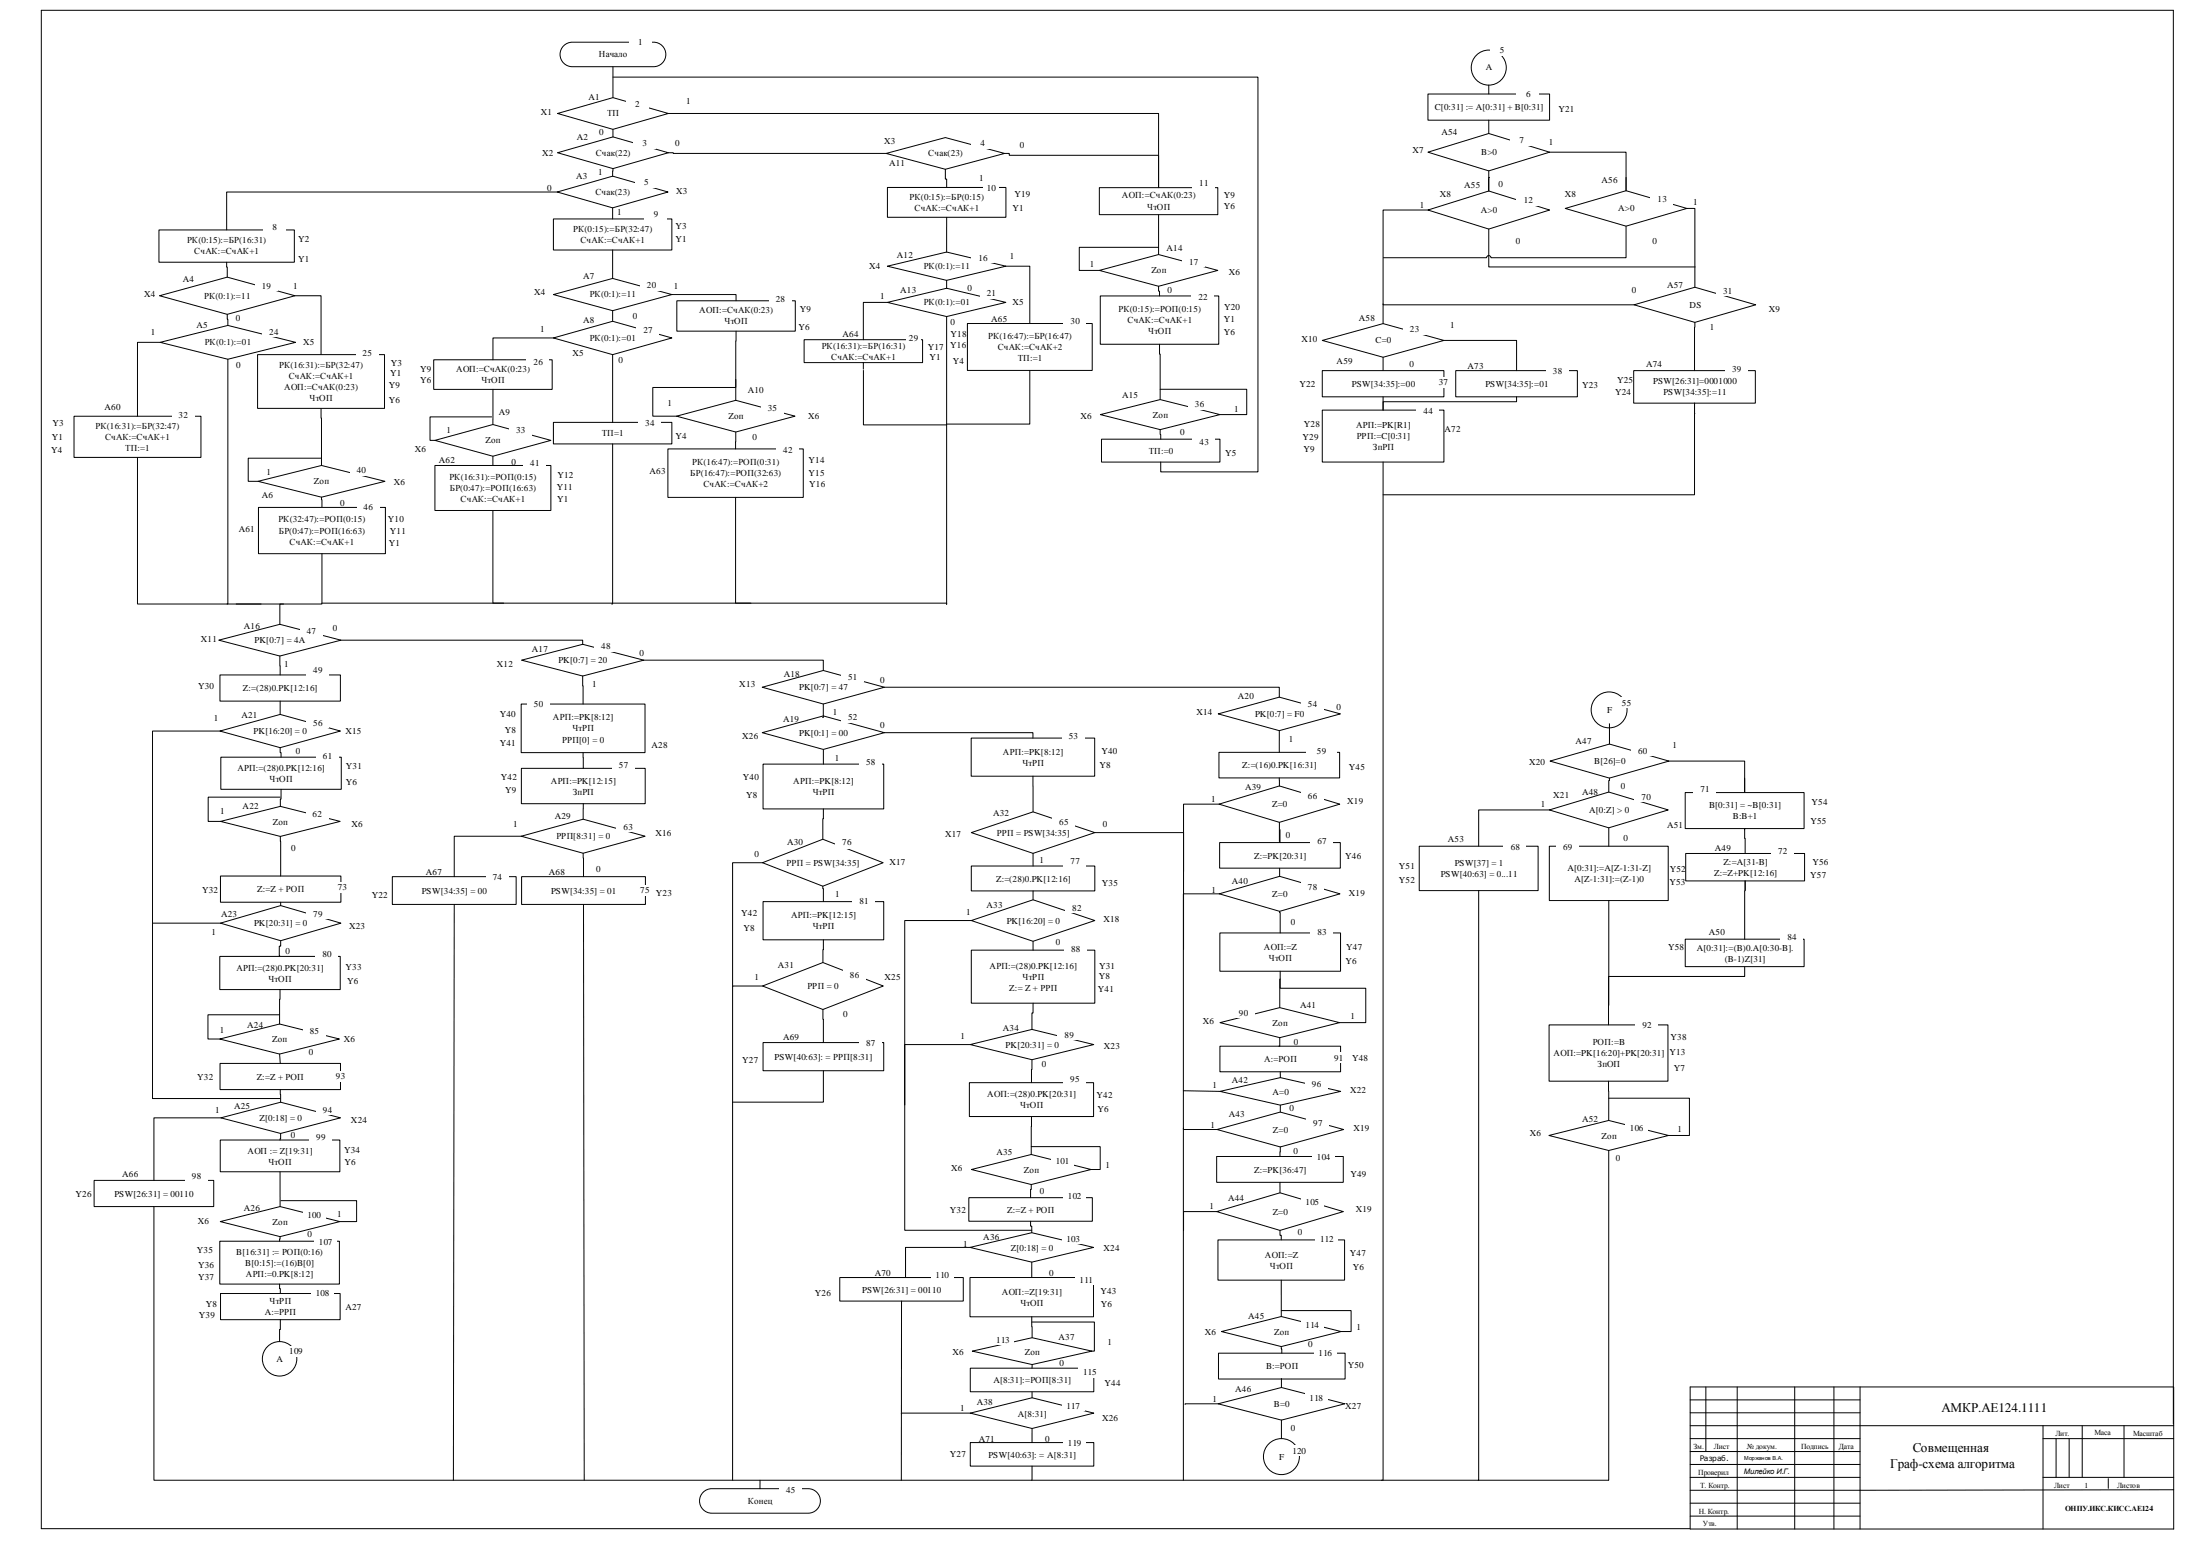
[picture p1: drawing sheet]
<svg xmlns="http://www.w3.org/2000/svg" width="841mm" height="594mm" viewBox="0 0 841 594" stroke-linecap="round" stroke-linejoin="round" font-family="sans-serif">
<g fill="none" stroke="#000" stroke-width=".38">
<path d="M215.2 17.8l1.9-1.4 1.6-.3h31.1a4.7 4.7 0 0 1 4.7 4.7 4.7 4.7 0 0 1-4.7 4.7h-31.1a4.7 4.7 0 0 1-4.2-2.7 4.7 4.7 0 0 1 .7-5zM234.3 29.5h246.5v150.8h-37.2v-3.8M234.3 25.5v11.8M545.8 35.9h46.5v10h-46.5zM569 32.5v3.4M213.1 43.3l21.2-6 21.1 6-21.1 6.1zM213.1 58.3l21.2-6 21.1 6-21.1 6.1zM234.3 49.4v2.9M255.4 43.3h187.4v28.4v-12.4h-57.1v-.7h-1.7M255.4 58.3h1.9v.3h81.4M338.7 58.6l22.6-6 22.7 6-22.7 6.1zM545.8 58.1l23.2-7.1 23.3 7.1-23.3 7.2z"/>
<path d="M569 45.9v5.1M592.3 58.1h29.2v14.8v-5.1M213 73.3l21.1-6 21.2 6-21.2 6.1zM213 73.3h-126.4v14.5M234.1 79.4v4.2M234.3 64.4l-.2 2.9M339.2 71.6h45.3v11.4h-45.3zM361.3 64.7v3.7h.5v3.2M420.2 71.7h45.2v10.3h-45.2zM569 65.3v7.7v-5.2h.3M598.2 79.6l23.3-6.7 23.2 6.7-23.2 6.8zM644.7 79.6h3.1v30.1"/>
<path d="M60.8 87.8h51.7v12.4h-51.7zM211.5 83.6h45.3v11.9h-45.3zM234.1 95.5v10.9M361.8 83v13.3M442.8 94.5h-30.3v8.8h7.7M442.8 82v15.2M545.8 80.2l23.2-7.2 23.3 7.2-23.3 7.3zM545.8 80.2h-17.2v43.4M569 87.5v14.5h78.9M621.5 86.4v12h-51.7a.83 .83 0 0 0-.8-.8 .83 .83 0 0 0-.8 .8h-39.4M61 113l25.9-7.1 25.8 7.1-25.8 7.1zM86.6 100.2l.3 5.7"/>
<path d="M112.7 113h10v22.5M211.5 112.5l22.6-6.1 22.7 6.1-22.7 6.2zM234.1 118.7v4M256.8 112.5h24.5v2.4M258.7 114.9h45.3v11.6h-45.3zM339.2 101.7l22.6-5.4 22.6 5.4-22.6 5.4zM339.2 115.5l22.6-5.4 22.6 5.4-22.6 5.4zM339.2 115.5h-9.2v14.3M361.8 107.1v3M384.4 101.7h9.2v21.9M420.2 103.3l22.6-6.1 22.6 6.1-22.6 6.1zM420.5 113h45.3v18.5h-45.3z"/>
<path d="M442.8 109.4l.4 3.6M528.6 116.1v.3h95.9M624.5 116.4l23.3-6.7 23.2 6.7-23.2 6.7zM61.2 130.8l25.9-6.5 25.9 6.5-25.9 6.4zM61.2 130.8h-8.7v28.2M86.9 120.1l.2 4.2M87.1 137.2v93.5h-.3M98.4 135.5h48.6v20.5h-48.6zM165.8 137.4h45.2v11.3h-45.2zM211.5 129.1l22.6-6.4 22.7 6.4-22.7 6.4zM211.5 129.1h-23.1v8.3M234.1 135.5v25.8"/>
<path d="M281.3 126.5l-.1 26.4M307.3 129.8h45.3v8.7h-45.3zM330 138.5v2.5zM361.8 120.9v109.8M369.7 123.6h47.7v17.9h-47.7zM505.4 130l23.2-6.4 23.3 6.4-23.3 6.5zM528.6 136.5v5.1M551.9 130h27.7v11.6M647.8 123.1l-.1 18.5M28.3 159h48.5v15.7h-48.5zM122.7 156l.2 21.8M187.9 159.2h-23.5v9h1.8"/>
<path d="M258.6 159l22.6-6.1 22.7 6.1-22.7 6zM281.2 144.9v3.1h-31.7v11h9.1M420.6 158.4l22.8-5.8 22.9 5.8-22.9 5.7zM443.4 148.7h33.1v9.7h-10.2M505.4 141.6h46.5v10h-46.5zM505.4 156.7h46.5v19.8h-46.5zM528.6 151.6v5.1v-3.2h51v-1.9M556.4 141.6h46.5v10h-46.5zM624.4 141.6h46.5v12.4h-46.5zM52.5 174.7v56h47.3M122.7 175h-27.8v8.9h3.7M166.2 168.2l22.2-6 22.1 6-22.1 6.1z"/>
<path d="M166.2 177.8h44.3v17.2h-44.3zM188.4 174.3v3.5M211.5 161.3h45.3v8.3h-45.3zM234.1 169.6v61.1h-.3M255.3 171.5h51.7v18.5h-51.7zM281.2 165l-.1 6.5M421 167.8h45.3v8.7h-45.3zM443.4 164.1l.2 3.7M98.6 183.9l24.3-6.1 24.2 6.1-24.2 6zM98.8 193.8h48.5v17.7h-48.5zM122.9 189.9l.1 3.9M123 211.5v19.2h-32.7"/>
<path d="M108.4 230.7h-1.4v7.8M123 230.4h238.8v.5M83.6 244.5l23.4-6 23.3 6-23.3 6.1zM84.1 257.8h46v10h-46zM107 250.6l.1 7.2M130.3 244.5h92.4v1.6M199.4 252.2l23.3-6.1 23.3 6.1-23.3 6zM246 252.2h68.7v3.9M84.1 279.3l23-6.4 23 6.4-23 6.3zM84.1 279.3h-25.8v73.3M107.1 267.8v5.1M199.2 268.9h47.3v18.6h-47.3z"/>
<path d="M291.3 262.5l23.4-6.4 23.3 6.4-23.3 6.4zM291.3 279.9l23.4-6.4 23.3 6.4-23.3 6.4zM314.7 268.9v5.2h-.3M338 279.9h56.8v2M338 262.5h150.9v3.8M465.6 272.7l23.3-6.4 23.4 6.4-23.4 6.4zM488.9 279.1v8.3M615.1 276.5v7.7M84.4 289.2h46v12.3h-46zM107.1 285.6l.3 3.6M199.3 293.5h47.3v13.5h-47.3zM222.9 287.5v6"/>
<path d="M291.6 291.9h46.2v17.1h-46.2zM314.7 286.4v5.5M371.2 281.9h47.2v14.6h-47.2zM394.8 296.5v13.6M465.9 287.4h46.1v9.8h-46.1zM488.9 297.2l.1 3M592.4 290.7l22.7-6.5 22.8 6.5-22.8 6.5zM615.1 297.2v1h-.2v4.4M637.9 290.7h28.9v12.1M666.8 297.2v5.4M84.3 313.8l22.8-5.8 22.9 5.8-22.9 5.7zM107.1 304.5h-27.5v9.3h4.7"/>
<path d="M107.1 319.5l.2 15.1M107.4 301.5l-.3 6.5M199.2 319.4l23.7-6.5 23.7 6.5-23.7 6.5zM199.2 319.4h-25.6v15.5M222.9 307v5.9M314.7 309l-.2 11.6M371.2 318l23.6-7.9 23.6 7.9-23.6 8zM418.4 318h34v44.6M465.9 307.2l23.1-7 23.1 7-23.1 6.9zM489 314.1v7.4M489.2 316.9v5M592.2 309.4l22.7-6.8 22.7 6.8-22.7 6.8z"/>
<path d="M592.2 309.4h-27v13.8M614.9 316.2v7M644.1 302.8h45.4v13.7h-45.4zM666.8 316.9v-.4l.2 9.5M84.3 334.6h46v10h-46zM149.9 334.9h47.4v10.6h-47.4zM199.4 334.9h47.3v10.6h-47.3zM222.9 325.9l.1 9M291.4 329.5l23.1-8.9 23 8.9-23 9zM291.4 329.5h-11.4v47.5M314.5 338.5l.2 5.9M371.2 330.8h47.2v9.5h-47.2z"/>
<path d="M394.8 326v4.8M466.1 321.9h46.2v9.7h-46.2zM489 331.7l.1 3M542.4 323.2h45.5v17h-45.5zM592.2 323.2h45.4v20.8h-45.4zM644.3 326h45.4v10.5h-45.4zM84.3 352.6l23-6.7 23 6.7-23 6.7zM84.3 352.6h-26v67h48.7M107.3 359.3v2.1h-.6v3.8l.3 .1M107.3 344.6v1.3M173.6 345.5l-.3 219.9M223 345.5l.3 219.9"/>
<path d="M291.6 344.4h46.2v14.6h-46.2zM314.7 359l-.2 8.7M371.2 351.6l23.6-7.9 23.6 7.9-23.6 8zM394.8 340.3v3.4M394.8 359.6v3.3M466 341.4l23.1-6.7 23 6.7-23 6.7zM466 341.4h-13.7v224M466.2 356.4h46.2v14.6h-46.2zM489.1 348.1v.5h.2v7.8M565.2 340.2l-.2 225.2M614.9 344v40M644.1 358.8h45.4v10.4h-45.4z"/>
<path d="M667 340v-3.5l-.2 22.3M84 365.3h46v12.7h-46zM107 378l-.1 13.2M291.5 376.6l23-8.9 23.1 8.9-23.1 9zM291.5 376.6h-11.5v188.8M371.2 362.9h47.2v20.3h-47.2zM489.3 371v6.5h32.7v13.1h-10M666.8 369.2v3.8h-52v18.5M84 396.9l22.9-5.7 22.8 5.7-22.8 5.7zM106.8 387.6h-27.3v9.3h4.5M291.6 398.2h46.2v10.8h-46.2zM314.5 385.6l.2 12.6"/>
<path d="M370.8 399l23.6-5.8 23.6 5.8-23.6 5.8zM370.8 399h-25v71h48.5M394.8 383.2v3.8h-.4v6.2M466.3 399.6h46.1v9.8h-46.1zM466.3 390.6l22.8-5.7 22.9 5.7-22.9 5.8zM489.1 396.4v3.2h-.3M592.1 391.5h45.4v21.5h-45.4zM84.1 406.2h46v10h-46zM106.9 402.6l.2 3.6M107.1 416.2l.2 4.8M314.7 409v12h-34.7M370.5 413.6h47.5v12.9h-47.5z"/>
<path d="M394.4 404.8l-.2 8.8M452.3 416.6l14 .3M466.3 416.9l23-5.3 23.1 5.3-23.1 5.3zM489.3 409.4v2.2M614.9 419.5h30.8v14.2h-8M84.2 435.5h45.7v12.1h-45.7zM84.4 427l22.9-6 22.8 6-22.8 6zM84.4 427h-25.6v23.9M107.3 433l-.3 2.5M394.1 438h26.4v8.7h-3.5M394.2 426.5l-.1 14.5M465.1 431.5l24.2-6.7 24.2 6.7-24.2 6.6z"/>
<path d="M489.3 438.1l-.1 3.7M489.3 422.2v2.6M592 433.7l22.9-5.7 22.8 5.7-22.8 5.8zM614.9 439.5v125.9h-556.1v-104.5M36 450.9h45.7v10h-45.7zM107.4 458.6h28.9v8h-6.4M370.3 457.5h47.2v9h-47.2zM371.3 446.7l22.8-5.7 22.9 5.7-22.9 5.8zM394.1 452.5l-.2 5M465 441.8h48.4v9.8h-48.4zM489.2 451.6v4M84 474.1h45.7v16.4h-45.7z"/>
<path d="M84.2 466.6l22.8-5.7 22.9 5.7-22.9 5.8zM107 472.4l-.1 1.7M370.7 476.5l23.6-5.6 23.6 5.6-23.6 5.6zM370.7 476.5h-24.6v11.5M393.9 466.5v1.9h.4v2.5M465 462.8l24.2-7.2 24.2 7.2-24.2 7.2zM465 462.8h-12.6v7.2M465.5 473.6h48.4v15.4h-48.4zM489.2 470v1.9h.5v1.7M84.3 494.1h45.7v10h-45.7zM106.9 490.5l.2 3.6M321 488h47.2v9h-47.2z"/>
<path d="M344.6 497l-.1 68.4M370.7 488h47.2v15h-47.2zM394.3 482.1v5.9M489.7 489v13.9M107.1 504.1l-.2 8.4M371.6 516.1l22.9-5.1 22.8 5.1-22.8 5.1zM465.7 516.9h48.4v9.9h-48.4zM466.9 508.6l22.8-5.7 22.9 5.7-22.9 5.8zM489.7 514.4l.2 2.5M489.8 500.6h26.6v8h-3.8M370.8 522.6h47.3v9h-47.3zM370.8 539.8l23.7-5.9 23.6 5.9-23.6 5.9z"/>
<path d="M370.8 539.8h-26.3v.3M394.5 531.8v2.1M394.5 521.2l-.1 1.4M465.6 536.2l24.2-6.2 24.2 6.2-24.2 6.3zM465.6 536.2h-12.7v.3M489.8 526.6v3.4M646 529.8h184.8v54.3h-184.8zM646 534.7h64.9M646 539.7h64.9M652 529.8v24.7M664 529.8v54.3M685.9 529.8v54.3"/>
<path d="M700.9 529.8v54.3M710.9 529.8v54.3M370.8 551h47.3v9h-47.3zM394.5 545.7l-.1 5.3M489.8 542.5v7M646 544.6h184.8M646 549.5h64.9M646 554.5h64.9M646 559.4h64.9M780.8 544.6v39.5M780.8 549.5h50M785.8 549.5v14.8"/>
<path d="M790.8 549.5v14.8M795.8 544.6v19.7M811.8 544.6v19.7M830.7 543.9v-540h-814.9v580h630M269 569.8l1.4-.8 1.6-.3h36.9a4.7 4.7 0 0 1 4.7 4.6 4.7 4.7 0 0 1-4.7 4.7h-36.9a4.7 4.7 0 0 1-4.4-3.1 4.7 4.7 0 0 1 1.4-5.1zM290.5 565.4v3.3M394.4 560l-.1 5.4M646 564.3h64.9M646 574.2h64.9M646 579.1h64.9M780.8 564.3h50M805.8 564.8v3.7"/>
<path d="M830.8 569.1l-184.8 .2"/>
<circle cx="569" cy="25.8" r="6.7"/>
<circle cx="615" cy="271.2" r="6.9"/>
<circle cx="106.9" cy="519.1" r="6.6"/>
<circle cx="489.8" cy="556.4" r="6.9"/>
</g>
<g fill="#fff">
<path d="M240.4 13.9h8.6v4.2h-8.6z" fill-rule="evenodd"/>
<path d="M239.2 37.5h8.7v4.2h-8.7z" fill-rule="evenodd"/>
<path d="M242.1 52.6h8.6v4.2h-8.6z" fill-rule="evenodd"/>
<path d="M371.2 52.5h8.6v4.2h-8.6z" fill-rule="evenodd"/>
<path d="M242.7 67.4h8.6v4.2h-8.6z" fill-rule="evenodd"/>
<path d="M100.7 84.8h8.6v4.2h-8.6z" fill-rule="evenodd"/>
<path d="M97.4 107.1h8.7v4.2h-8.7z" fill-rule="evenodd"/>
<path d="M100.3 124.6h8.7v4.2h-8.7z" fill-rule="evenodd"/>
<path d="M65.7 156.5h8.6v4.2h-8.6z" fill-rule="evenodd"/>
<path d="M136 132.9h8.6v4.2h-8.6z" fill-rule="evenodd"/>
<path d="M133.8 177.6h8.6v4.2h-8.6z" fill-rule="evenodd"/>
<path d="M136.4 191.5h8.6v4.2h-8.6z" fill-rule="evenodd"/>
<path d="M201.3 136.1h8.6v4.2h-8.6z" fill-rule="evenodd"/>
<path d="M246.4 79.8h8.6v4.2h-8.6z" fill-rule="evenodd"/>
<path d="M375.8 69.7h6v4.2h-6z" fill-rule="evenodd"/>
<path d="M455.7 68h8.6v4.2h-8.6z" fill-rule="evenodd"/>
<path d="M371.3 96.4h8.6v4.2h-8.6z" fill-rule="evenodd"/>
<path d="M451.8 97.9h8.6v4.2h-8.6z" fill-rule="evenodd"/>
<path d="M244.6 106.8h8.7v4.2h-8.7z" fill-rule="evenodd"/>
<path d="M243.3 123.9h8.6v4.2h-8.6z" fill-rule="evenodd"/>
<path d="M293.9 112.3h8.6v4.2h-8.6z" fill-rule="evenodd"/>
<path d="M346.2 126.9h5.6v4.2h-5.6z" fill-rule="evenodd"/>
<path d="M374.5 109.9h8.6v4.2h-8.6z" fill-rule="evenodd"/>
<path d="M406.5 120.7h8.6v4.2h-8.6z" fill-rule="evenodd"/>
<path d="M455.4 111.4h8.6v4.2h-8.6z" fill-rule="evenodd"/>
<path d="M194.6 162.2h8.7v4.2h-8.7z" fill-rule="evenodd"/>
<path d="M244 159.3h8.6v4.2h-8.6z" fill-rule="evenodd"/>
<path d="M290.8 153.9h8.6v4.2h-8.6z" fill-rule="evenodd"/>
<path d="M454 152.2h8.6v4.2h-8.6z" fill-rule="evenodd"/>
<path d="M455.8 166.8h8.6v4.2h-8.6z" fill-rule="evenodd"/>
<path d="M200 174.8h8.6v4.2h-8.6z" fill-rule="evenodd"/>
<path d="M296.7 169.8h8.6v4.2h-8.6z" fill-rule="evenodd"/>
<path d="M579.6 33.9h8.7v4.2h-8.7z" fill-rule="evenodd"/>
<path d="M577.1 51.4h8.7v4.2h-8.7z" fill-rule="evenodd"/>
<path d="M579.6 74.3h8.7v4.2h-8.7z" fill-rule="evenodd"/>
<path d="M630.8 73.9h8.6v4.2h-8.6z" fill-rule="evenodd"/>
<path d="M536.1 123.7h8.7v4.2h-8.7z" fill-rule="evenodd"/>
</g>
<path d="M647.7 154l.1 3.9M222.7 258.2l.2 10.7" fill="none" stroke="#000" stroke-width=".38"/>
<g fill="#fff">
<path d="M655.8 108.9h8.6v4.2h-8.6z" fill-rule="evenodd"/>
<path d="M547.1 143.9h8.7v4.2h-8.7z" fill-rule="evenodd"/>
<path d="M590.8 139.7h8.6v4.2h-8.6z" fill-rule="evenodd"/>
<path d="M659.2 138.9h8.7v4.2h-8.7z" fill-rule="evenodd"/>
<path d="M541.4 154.8h8.6v4.2h-8.6z" fill-rule="evenodd"/>
<path d="M114.6 238.9h8.7v4.2h-8.7z" fill-rule="evenodd"/>
<path d="M227.1 244.7h8.7v4.2h-8.7z" fill-rule="evenodd"/>
<path d="M117.1 252.8h8.7v6.1h-8.7z" fill-rule="evenodd"/>
<path d="M117.1 273.9h8.7v4.2h-8.7z" fill-rule="evenodd"/>
<path d="M201.5 266.8h8.6v4.2h-8.6z" fill-rule="evenodd"/>
<path d="M321.5 271.8h8.6v4.2h-8.6z" fill-rule="evenodd"/>
<path d="M120.8 286.8h8.6v4.2h-8.6z" fill-rule="evenodd"/>
<path d="M328.4 289h8.6v4.2h-8.6z" fill-rule="evenodd"/>
<path d="M405.8 278.9h8.6v4.2h-8.6z" fill-rule="evenodd"/>
<path d="M497.1 266.8h8.7v4.2h-8.7z" fill-rule="evenodd"/>
<path d="M499 284.7h11.8v4.2h-11.8z" fill-rule="evenodd"/>
<path d="M402.1 311.8h8.7v4.2h-8.7z" fill-rule="evenodd"/>
<path d="M497.1 301.8h8.7v4.2h-8.7z" fill-rule="evenodd"/>
<path d="M116.9 308.7h8.6v4.2h-8.6z" fill-rule="evenodd"/>
<path d="M233.9 290h8.7v4.2h-8.7z" fill-rule="evenodd"/>
<path d="M319.2 318.9h8.7v5.4h-8.7z" fill-rule="evenodd"/>
<path d="M406.5 326.8h8.6v4.2h-8.6z" fill-rule="evenodd"/>
<path d="M500.8 318.9h8.6v4.2h-8.6z" fill-rule="evenodd"/>
<path d="M126.5 336.8h8.6v4.2h-8.6z" fill-rule="evenodd"/>
<path d="M325.8 341.8h8.6v4.2h-8.6z" fill-rule="evenodd"/>
<path d="M407.1 344.7h8.7v4.2h-8.7z" fill-rule="evenodd"/>
<path d="M497.1 336.8h8.7v4.2h-8.7z" fill-rule="evenodd"/>
<path d="M117.1 346.8h8.7v4.2h-8.7z" fill-rule="evenodd"/>
<path d="M120.6 362.4h8.7v4.2h-8.7z" fill-rule="evenodd"/>
<path d="M235.7 313.8h8.6v4.2h-8.6z" fill-rule="evenodd"/>
<path d="M406.7 360.4h8.6v4.2h-8.6z" fill-rule="evenodd"/>
<path d="M500.8 353.9h8.6v4.2h-8.6z" fill-rule="evenodd"/>
<path d="M115.8 391.8h8.6v4.2h-8.6z" fill-rule="evenodd"/>
<path d="M185.7 333h8.6v4.2h-8.6z" fill-rule="evenodd"/>
<path d="M242 338h8.7v4.2h-8.7z" fill-rule="evenodd"/>
<path d="M322.2 370.1h8.6v4.2h-8.6z" fill-rule="evenodd"/>
<path d="M470.8 384.7h8.6v4.2h-8.6z" fill-rule="evenodd"/>
<path d="M125.8 408.9h8.6v4.2h-8.6z" fill-rule="evenodd"/>
<path d="M328.4 396.3h8.6v4.2h-8.6z" fill-rule="evenodd"/>
<path d="M404.2 393h8.7v4.2h-8.7z" fill-rule="evenodd"/>
<path d="M507.1 401.8h8.7v4.2h-8.7z" fill-rule="evenodd"/>
<path d="M120.8 421.8h8.6v4.2h-8.6z" fill-rule="evenodd"/>
<path d="M406.4 409.8h8.6v4.2h-8.6z" fill-rule="evenodd"/>
<path d="M118.3 432.2h8.6v4.2h-8.6z" fill-rule="evenodd"/>
<path d="M70.8 446.8h8.6v4.2h-8.6z" fill-rule="evenodd"/>
<path d="M498.7 411.8h8.6v4.2h-8.6z" fill-rule="evenodd"/>
<path d="M499.2 426.8h8.7v4.2h-8.7z" fill-rule="evenodd"/>
<path d="M115.8 462.3h8.6v3.3h-8.6z" fill-rule="evenodd"/>
<path d="M120.2 472.3h8.6v4.2h-8.6z" fill-rule="evenodd"/>
<path d="M401.7 441.2h8.6v4.2h-8.6z" fill-rule="evenodd"/>
<path d="M406.4 454.8h8.6v4.2h-8.6z" fill-rule="evenodd"/>
<path d="M501.5 439.7h8.6v4.2h-8.6z" fill-rule="evenodd"/>
<path d="M497.1 456.8h8.7v4.2h-8.7z" fill-rule="evenodd"/>
<path d="M355.8 484.7h8.6v4.2h-8.6z" fill-rule="evenodd"/>
<path d="M410.8 486.8h8.6v4.2h-8.6z" fill-rule="evenodd"/>
<path d="M502.7 471h8.6v4.2h-8.6z" fill-rule="evenodd"/>
<path d="M497.1 503.9h8.7v4.2h-8.7z" fill-rule="evenodd"/>
<path d="M119 491.5h8.6v4.2h-8.6z" fill-rule="evenodd"/>
<path d="M378.9 509.7h8.7v4.2h-8.7z" fill-rule="evenodd"/>
<path d="M412.1 521.6h8.7v4.6h-8.7z" fill-rule="evenodd"/>
<path d="M502.1 514.7h8.7v4.2h-8.7z" fill-rule="evenodd"/>
<path d="M405.8 534.7h8.6v4.2h-8.6z" fill-rule="evenodd"/>
<path d="M406.4 549h8.6v4.2h-8.6z" fill-rule="evenodd"/>
<path d="M498.7 531.8h8.6v4.2h-8.6z" fill-rule="evenodd"/>
<path d="M108.9 514h8.6v4.2h-8.6z" fill-rule="evenodd"/>
<path d="M492.1 551.8h8.7v4.2h-8.7z" fill-rule="evenodd"/>
<path d="M617.1 266.4h8.7v4.2h-8.7z" fill-rule="evenodd"/>
<path d="M623.3 284.7h8.6v4.2h-8.6z" fill-rule="evenodd"/>
<path d="M624.6 302.2h8.7v4.2h-8.7z" fill-rule="evenodd"/>
<path d="M647.1 299.3h8.7v4.2h-8.7z" fill-rule="evenodd"/>
<path d="M574.6 321.4h8.7v4.2h-8.7z" fill-rule="evenodd"/>
<path d="M594.6 321.4h8.7v4.2h-8.7z" fill-rule="evenodd"/>
<path d="M676.8 323h8.7v4.2h-8.7z" fill-rule="evenodd"/>
<path d="M680.4 355.8h8.6v4.2h-8.6z" fill-rule="evenodd"/>
<path d="M625 389.4h8.6v4.2h-8.6z" fill-rule="evenodd"/>
<path d="M621.1 428.7h8.6v4.2h-8.6z" fill-rule="evenodd"/>
<path d="M297.8 566.7h8.6v4.2h-8.6z" fill-rule="evenodd"/>
<path d="M569.6 17.2h8.7v4.2h-8.7z" fill-rule="evenodd"/>
<path d="M321.5 256.4h8.6v4.2h-8.6z" fill-rule="evenodd"/>
</g>
<path d="M371.2 351.6h-25.4v70.5" fill="none" stroke="#000" stroke-width=".38"/>
<path d="M405.8 470.9h8.6v4.2h-8.6z" fill-rule="evenodd" fill="#fff"/>
<g fill="none" stroke="#000" stroke-width=".38">
<path d="M443.2 131.5v3.8h.2v17.3M188.4 148.7v13.5M330 141.5v20.8h31.8M393.6 141.5v20.5h-31.8M647.7 154v35h-119.1M528.6 176.5v388.9h-.6M188.4 195v35.4h4.1M281.1 190v40.4h5.9M465.9 307.2h-13.5v25.7M489.3 374l-.2 10.9M614.8 413l.1 15M452.3 430.9v.6h12.8"/>
<path d="M107 447.6v13.3M394.3 503l.2 8M394.3 505h24v11.1h-1"/>
</g>
<g font-size="5">
<text x="742.1" y="539.4">АМКР.АЕ124.1111</text>
<text x="731" y="554.8">Совмещенная</text>
<text x="722.5" y="560.7">Граф-схема алгоритма</text>
</g>
<g font-size="3.4">
<text x="243.9" y="17.1">1</text>
<text x="228.9" y="21.9">Начало</text>
<text x="573.3" y="20.4">5</text>
<text x="567.9" y="26.9">A</text>
<text x="224.9" y="38.1">A1</text>
<text x="242.7" y="40.7">2</text>
<text x="262.3" y="39.9">1</text>
<text x="548.4" y="42">C[0:31] := A[0:31] + B[0:31]</text>
<text x="583.3" y="37.1">6</text>
<text x="206.7" y="44.1">X1</text>
<text x="232" y="44.4">ТП</text>
<text x="595.6" y="42.6">Y21</text>
<text x="220.4" y="53.5">A2</text>
<text x="229" y="51.5">0</text>
<text x="550.9" y="51.6">A54</text>
<text x="207.2" y="59.6">X2</text>
<text x="227.7" y="59.4">Счак(22)</text>
<text x="245.6" y="55.8">3</text>
<text x="258" y="55.9">0</text>
<text x="338" y="55.1">X3</text>
<text x="354.8" y="59.7">Счак(23)</text>
<text x="374.7" y="55.7">4</text>
<text x="389.7" y="56.7">0</text>
<text x="539.8" y="58.5">X7</text>
<text x="566.1" y="59.2">B&gt;0</text>
<text x="580.8" y="54.6">7</text>
<text x="592" y="55.2">1</text>
<text x="339.8" y="63.5">A11</text>
<text x="220.2" y="68.5">A3</text>
<text x="228.6" y="67">1</text>
<text x="246.2" y="70.6">5</text>
<text x="374.2" y="69.2">1</text>
<text x="458.4" y="71.2">11</text>
<text x="559.6" y="71.6">A55</text>
<text x="572.7" y="71.6">0</text>
<text x="612.2" y="70.1">A56</text>
<text x="209.2" y="73">0</text>
<text x="227.6" y="74.4">Счак(23)</text>
<text x="258.5" y="74.1">X3</text>
<text x="347.7" y="76.3">РК(0:15):=БР(0:15)</text>
<text x="377.1" y="72.9">10</text>
<text x="387.7" y="75.1">Y19</text>
<text x="428.8" y="75.8">АОП:=СчАК(0:23)</text>
<text x="467.7" y="75.7">Y9</text>
<text x="550.3" y="75.1">X8</text>
<text x="582.4" y="77.5">12</text>
<text x="598" y="75.1">X8</text>
<text x="633.5" y="77.1">13</text>
<text x="235.8" y="82.1">1</text>
<text x="249.9" y="83">9</text>
<text x="349.5" y="80.5">СчАК:=СчАК+1</text>
<text x="387" y="80.5">Y1</text>
<text x="438.5" y="80.1">ЧтОП</text>
<text x="467.7" y="79.7">Y6</text>
<text x="542.7" y="79.5">1</text>
<text x="566" y="81.3">A&gt;0</text>
<text x="618.5" y="80.7">A&gt;0</text>
<text x="647.1" y="78.4">1</text>
<text x="104.1" y="88">8</text>
<text x="219.1" y="88.5">РК(0:15):=БР(32:47)</text>
<text x="258.2" y="87.6">Y3</text>
<text x="71.5" y="93">РК(0:15):=БР(16:31)</text>
<text x="113.9" y="92.6">Y2</text>
<text x="221.8" y="92.8">СчАК:=СчАК+1</text>
<text x="258.2" y="92.6">Y1</text>
<text x="579.3" y="93.2">0</text>
<text x="631.6" y="93.2">0</text>
<text x="74.3" y="97.2">СчАК:=СчАК+1</text>
<text x="113.9" y="100">Y1</text>
<text x="342.8" y="98.5">A12</text>
<text x="374" y="99.6">16</text>
<text x="386" y="99.1">1</text>
<text x="445.9" y="96">A14</text>
<text x="454.5" y="101.1">17</text>
<text x="69.9" y="107.5">A4</text>
<text x="222.9" y="106.7">A7</text>
<text x="332.2" y="102.8">X4</text>
<text x="353.1" y="102.8">РК(0:1):=11</text>
<text x="416.5" y="102">1</text>
<text x="440" y="104.4">Zоп</text>
<text x="469.7" y="105">X6</text>
<text x="55.1" y="113.5">X4</text>
<text x="100" y="110.3">19</text>
<text x="112" y="110.2">1</text>
<text x="204.1" y="112.5">X4</text>
<text x="225.4" y="113.6">РК(0:1):=11</text>
<text x="247.3" y="110">20</text>
<text x="257.6" y="110.5">1</text>
<text x="344.1" y="112.1">A13</text>
<text x="369.7" y="111.2">0</text>
<text x="377.1" y="113.1">21</text>
<text x="446.3" y="112">0</text>
<text x="623.7" y="111.9">0</text>
<text x="637.2" y="110.1">A57</text>
<text x="658.6" y="112.1">31</text>
<text x="78.1" y="114.1">РК(0:1):=11</text>
<text x="267.3" y="119.7">АОП:=СчАК(0:23)</text>
<text x="296.5" y="115.5">28</text>
<text x="305.7" y="119.2">Y9</text>
<text x="336.5" y="114">1</text>
<text x="353.1" y="116.6">РК(0:1):=01</text>
<text x="387" y="116.6">X5</text>
<text x="427.5" y="119.2">РК(0:15):=РОП(0:15)</text>
<text x="458.1" y="114.6">22</text>
<text x="467.9" y="118.5">Y20</text>
<text x="645.7" y="117.5">DS</text>
<text x="676" y="119.1">X9</text>
<text x="75.1" y="125.1">A5</text>
<text x="90.1" y="122.6">0</text>
<text x="222.9" y="123.5">A8</text>
<text x="241.8" y="121.8">0</text>
<text x="276.9" y="123.9">ЧтОП</text>
<text x="363.2" y="124.1">0</text>
<text x="378.8" y="123.1">A65</text>
<text x="409.2" y="123.9">30</text>
<text x="430.9" y="123.4">СчАК:=СчАК+1</text>
<text x="467.7" y="123.1">Y1</text>
<text x="519.4" y="122.7">A58</text>
<text x="554.2" y="125.3">1</text>
<text x="57.6" y="128.1">1</text>
<text x="78.3" y="131.9">РК(0:1):=01</text>
<text x="102.9" y="127.8">24</text>
<text x="115.9" y="131.6">X5</text>
<text x="206.4" y="127">1</text>
<text x="225.4" y="130.2">РК(0:1):=01</text>
<text x="245.9" y="127.2">27</text>
<text x="305.2" y="126.1">Y6</text>
<text x="322.1" y="128.6">A64</text>
<text x="347.4" y="130.1">29</text>
<text x="363.3" y="128.7">Y18</text>
<text x="377.7" y="129.4">РК(16:47):=БР(16:47)</text>
<text x="438.8" y="127.6">ЧтОП</text>
<text x="467.7" y="128.1">Y6</text>
<text x="497.4" y="130.7">X10</text>
<text x="525.7" y="131.2">C=0</text>
<text x="538.9" y="126.9">23</text>
<text x="653.5" y="126">1</text>
<text x="138.6" y="136.1">25</text>
<text x="218.8" y="136.1">X5</text>
<text x="314" y="133.1">РК(16:31):=БР(16:31)</text>
<text x="317.7" y="137.4">СчАК:=СчАК+1</text>
<text x="354.6" y="133.6">Y17</text>
<text x="355.2" y="137.6">Y1</text>
<text x="363.2" y="133.1">Y16</text>
<text x="381.3" y="133.7">СчАК:=СчАК+2</text>
<text x="389" y="137.9">ТП:=1</text>
<text x="90.3" y="140.5">0</text>
<text x="106.7" y="140.5">РК(16:31):=БР(32:47)</text>
<text x="149.1" y="143.7">Y1</text>
<text x="149.4" y="139.7">Y3</text>
<text x="160.6" y="142.3">Y9</text>
<text x="174.3" y="142.1">АОП:=СчАК(0:23)</text>
<text x="203.9" y="139.3">26</text>
<text x="236.3" y="138.6">0</text>
<text x="364.2" y="139.1">Y4</text>
<text x="510.9" y="139.2">A59</text>
<text x="538.7" y="140.1">0</text>
<text x="560.9" y="141.1">A73</text>
<text x="593.5" y="143">38</text>
<text x="629.2" y="140.4">A74</text>
<text x="662" y="142.2">39</text>
<text x="108.6" y="149">АОП:=СчАК(0:23)</text>
<text x="110.3" y="144.7">СчАК:=СчАК+1</text>
<text x="148.6" y="148.1">Y9</text>
<text x="160.6" y="146.3">Y6</text>
<text x="184" y="146.3">ЧтОП</text>
<text x="496.7" y="148">Y22</text>
<text x="516.7" y="147.7">PSW[34:35]:=00</text>
<text x="549.9" y="147.2">37</text>
<text x="567.7" y="147.7">PSW[34:35]:=01</text>
<text x="604.7" y="148.3">Y23</text>
<text x="618" y="146.1">Y25</text>
<text x="631.9" y="146.8">PSW[26:31]=0001000</text>
<text x="118.3" y="153.2">ЧтОП</text>
<text x="148.6" y="154.1">Y6</text>
<text x="255.1" y="155.2">1</text>
<text x="285.8" y="150.1">A10</text>
<text x="428.8" y="152.1">A15</text>
<text x="456.7" y="155.5">36</text>
<text x="617.3" y="151">Y24</text>
<text x="635.8" y="151">PSW[34:35]:=11</text>
<text x="40" y="156.6">A60</text>
<text x="68.3" y="159.7">32</text>
<text x="190.7" y="158.6">A9</text>
<text x="278.4" y="160.1">Zоп</text>
<text x="293.4" y="157.2">35</text>
<text x="308.8" y="160.1">X6</text>
<text x="413" y="160.1">X6</text>
<text x="440.7" y="159.5">Zоп</text>
<text x="471.7" y="157.5">1</text>
<text x="544.1" y="158">44</text>
<text x="20.1" y="162.6">Y3</text>
<text x="36.5" y="163.8">РК(16:31):=БР(32:47)</text>
<text x="40.2" y="168">СчАК:=СчАК+1</text>
<text x="170.6" y="165.4">1</text>
<text x="197.3" y="165.5">33</text>
<text x="230" y="166.6">ТП=1</text>
<text x="246.6" y="162.6">34</text>
<text x="258.2" y="167.6">Y4</text>
<text x="287.6" y="168">0</text>
<text x="451.1" y="166">0</text>
<text x="497.9" y="168">Y29</text>
<text x="498.4" y="163">Y28</text>
<text x="518.3" y="163.5">АРП:=PK[R1]</text>
<text x="518.6" y="167.7">РРП:=C[0:31]</text>
<text x="552.1" y="165.1">A72</text>
<text x="19.6" y="173.1">Y4</text>
<text x="19.9" y="168.1">Y1</text>
<text x="47.8" y="172.2">ТП:=1</text>
<text x="158.6" y="172.6">X6</text>
<text x="185.5" y="169.4">Zоп</text>
<text x="299.3" y="173">42</text>
<text x="439.1" y="173.3">ТП:=0</text>
<text x="458.5" y="170.1">43</text>
<text x="498.3" y="172.6">Y9</text>
<text x="524.7" y="171.9">ЗпРП</text>
<text x="167.8" y="176.7">A62</text>
<text x="195.5" y="177.8">0</text>
<text x="202.6" y="178">41</text>
<text x="264.5" y="177.6">РК(16:47):=РОП(0:31)</text>
<text x="309.1" y="176.7">Y14</text>
<text x="468.2" y="174.1">Y5</text>
<text x="101.9" y="181.3">1</text>
<text x="120" y="185">Zоп</text>
<text x="136.4" y="180.9">40</text>
<text x="150.5" y="185.1">X6</text>
<text x="171.8" y="183.3">РК(16:31):=РОП(0:15)</text>
<text x="213" y="182.7">Y12</text>
<text x="248.3" y="181.1">A63</text>
<text x="263.8" y="181.9">БР(16:47):=РОП(32:63)</text>
<text x="309.1" y="181.9">Y15</text>
<text x="100.1" y="190.1">A6</text>
<text x="171.9" y="187.5">БР(0:47):=РОП(16:63)</text>
<text x="176.1" y="191.8">СчАК:=СчАК+1</text>
<text x="212.8" y="187.1">Y11</text>
<text x="212.9" y="191.7">Y1</text>
<text x="268.8" y="186.1">СчАК:=СчАК+2</text>
<text x="309.3" y="186.1">Y16</text>
<text x="130" y="193.3">0</text>
<text x="139" y="194.7">46</text>
<text x="91.2" y="203.1">A61</text>
<text x="106.4" y="199.6">РК(32:47):=РОП(0:15)</text>
<text x="106.6" y="203.8">БР(0:47):=РОП(16:63)</text>
<text x="148.3" y="199.2">Y10</text>
<text x="110.7" y="208">СчАК:=СчАК+1</text>
<text x="148.6" y="208.7">Y1</text>
<text x="149" y="204.1">Y11</text>
<text x="76.8" y="245.2">X11</text>
<text x="93.2" y="240.2">A16</text>
<text x="97.3" y="245.7">PK[0:7] = 4A</text>
<text x="117.2" y="242.2">47</text>
<text x="127.1" y="241.2">0</text>
<text x="203.3" y="249.2">A17</text>
<text x="229.8" y="248">48</text>
<text x="244.5" y="250.7">0</text>
<text x="108.7" y="254.7">1</text>
<text x="119.7" y="257">49</text>
<text x="189.9" y="254.8">X12</text>
<text x="213.4" y="253.3">PK[0:7] = 20</text>
<text x="75.7" y="263">Y30</text>
<text x="92.8" y="264">Z:=(28)0.PK[12:16]</text>
<text x="226.3" y="262.3">1</text>
<text x="282.6" y="262.3">X13</text>
<text x="299.6" y="258.6">A18</text>
<text x="305.4" y="263.7">PK[0:7] = 47</text>
<text x="324.1" y="259.7">51</text>
<text x="336.5" y="260.9">0</text>
<text x="473.1" y="267.2">A20</text>
<text x="619.9" y="269.7">55</text>
<text x="81.8" y="275.6">1</text>
<text x="92.2" y="274.2">A21</text>
<text x="191" y="274.1">Y40</text>
<text x="204.1" y="270.1">50</text>
<text x="211.3" y="275.2">АРП:=PK[8:12]</text>
<text x="299.3" y="275.6">A19</text>
<text x="318.3" y="273.1">1</text>
<text x="324.1" y="275.1">52</text>
<text x="457.3" y="273.3">X14</text>
<text x="479.7" y="273.9">PK[0:7] = F0</text>
<text x="499.9" y="270.1">54</text>
<text x="510.8" y="271.1">0</text>
<text x="614.2" y="272.3">F</text>
<text x="96.9" y="280.4">PK[16:20] = 0</text>
<text x="119.7" y="277.2">56</text>
<text x="132" y="280.4">X15</text>
<text x="192.9" y="280.2">Y8</text>
<text x="218.8" y="279.4">ЧтРП</text>
<text x="305.4" y="281.1">PK[0:1] = 00</text>
<text x="336.5" y="278.2">0</text>
<text x="113" y="287.9">0</text>
<text x="191" y="284.9">Y41</text>
<text x="214.9" y="283.6">РРП[0] = 0</text>
<text x="249" y="285.6">A28</text>
<text x="283.7" y="282.3">X26</text>
<text x="408.5" y="282.2">53</text>
<text x="421" y="287.9">Y40</text>
<text x="492.6" y="283.3">1</text>
<text x="602.2" y="284.2">A47</text>
<text x="639.3" y="285.6">1</text>
<text x="123.4" y="290.1">61</text>
<text x="132.2" y="293.9">Y31</text>
<text x="236.6" y="293.3">57</text>
<text x="319.1" y="290.5">1</text>
<text x="331" y="292.3">58</text>
<text x="383.3" y="288.3">АРП:=PK[8:12]</text>
<text x="390.7" y="292.5">ЧтРП</text>
<text x="420.2" y="293.2">Y8</text>
<text x="474.8" y="293.5">Z:=(16)0.PK[16:31]</text>
<text x="503.3" y="288">59</text>
<text x="584.4" y="292.2">X20</text>
<text x="609.3" y="291.9">B[26]=0</text>
<text x="626.1" y="288">60</text>
<text x="90.7" y="294.4">АРП:=(28)0.PK[12:16]</text>
<text x="103" y="298.7">ЧтОП</text>
<text x="132.1" y="299.7">Y6</text>
<text x="191.4" y="298">Y42</text>
<text x="210.5" y="299.3">АРП:=PK[12:15]</text>
<text x="284" y="298">Y40</text>
<text x="303.2" y="299.5">АРП:=PK[8:12]</text>
<text x="515.5" y="294.1">Y45</text>
<text x="193.1" y="303">Y9</text>
<text x="218.9" y="303.6">ЗпРП</text>
<text x="285.2" y="304.9">Y8</text>
<text x="310.6" y="303.7">ЧтРП</text>
<text x="475.9" y="301.7">A39</text>
<text x="499.9" y="305.1">66</text>
<text x="593.6" y="304.9">X21</text>
<text x="604.7" y="303.6">A48</text>
<text x="619.5" y="301.3">0</text>
<text x="627.4" y="305.5">70</text>
<text x="649.9" y="302.6">71</text>
<text x="84.1" y="311">1</text>
<text x="92.7" y="309.2">A22</text>
<text x="119.5" y="312">62</text>
<text x="379.6" y="311.8">A32</text>
<text x="463" y="306.4">1</text>
<text x="486.2" y="308.4">Z=0</text>
<text x="514.9" y="307.3">X19</text>
<text x="589" y="308.3">1</text>
<text x="607.4" y="310.6">A[0:Z] &gt; 0</text>
<text x="653.2" y="308.7">B[0:31] = ~B[0:31]</text>
<text x="692.4" y="307.4">Y54</text>
<text x="104.3" y="315">Zоп</text>
<text x="134.3" y="315.7">X6</text>
<text x="196.1" y="315.8">1</text>
<text x="212" y="312.7">A29</text>
<text x="238.3" y="317.1">63</text>
<text x="404.8" y="315.1">65</text>
<text x="421.4" y="315.8">0</text>
<text x="637.2" y="316.1">A51</text>
<text x="662.3" y="312.9">B:B+1</text>
<text x="692" y="314.9">Y55</text>
<text x="212.6" y="320.6">РРП[8:31] = 0</text>
<text x="250.5" y="319.5">X16</text>
<text x="300.8" y="322.8">A30</text>
<text x="321.9" y="322.8">76</text>
<text x="361.2" y="319.8">X17</text>
<text x="381" y="319.2">РРП = PSW[34:35]</text>
<text x="491.4" y="320.2">0</text>
<text x="503.5" y="322.2">67</text>
<text x="553.4" y="321.8">A53</text>
<text x="620.6" y="321.4">0</text>
<text x="111.3" y="325">0</text>
<text x="288.4" y="327.3">0</text>
<text x="397.3" y="329.6">1</text>
<text x="479.3" y="327.9">Z:=PK[20:31]</text>
<text x="514.1" y="328.2">Y46</text>
<text x="577.4" y="324.7">68</text>
<text x="597.4" y="324.7">69</text>
<text x="655.4" y="325.2">A49</text>
<text x="679.6" y="326.3">72</text>
<text x="162.8" y="334.2">A67</text>
<text x="209.8" y="334.2">A68</text>
<text x="227.9" y="333.2">0</text>
<text x="300.6" y="330.7">РРП = PSW[34:35]</text>
<text x="340" y="330.5">X17</text>
<text x="409.2" y="330.1">77</text>
<text x="534.6" y="332">Y51</text>
<text x="550.7" y="335">PSW[40:63] = 0...11</text>
<text x="556" y="330.8">PSW[37] = 1</text>
<text x="599.1" y="332.7">A[0:31]:=A[Z-1:31-Z]</text>
<text x="638.2" y="333">Y52</text>
<text x="655.1" y="334.6">Z:=Z+PK[12:16]</text>
<text x="658.7" y="330.3">Z:=A[31-B]</text>
<text x="691.9" y="335.5">Y57</text>
<text x="692.7" y="330.5">Y56</text>
<text x="77.2" y="341">Y32</text>
<text x="98.3" y="340.8">Z:=Z + РОП</text>
<text x="129.1" y="340.1">73</text>
<text x="161.2" y="341.4">PSW[34:35] = 00</text>
<text x="188.3" y="336.3">74</text>
<text x="210.6" y="341.4">PSW[34:35] = 01</text>
<text x="244.7" y="341.3">75</text>
<text x="380.7" y="336.8">Z:=(28)0.PK[12:16]</text>
<text x="421.2" y="338.6">Y35</text>
<text x="463" y="340.9">1</text>
<text x="470.9" y="337.7">A40</text>
<text x="499.9" y="340.1">78</text>
<text x="534.6" y="337.2">Y52</text>
<text x="601.7" y="336.9">A[Z-1:31]:=(Z-1)0</text>
<text x="638" y="338">Y53</text>
<text x="142.1" y="343.1">Y22</text>
<text x="250.7" y="342.4">Y23</text>
<text x="319.2" y="342.7">1</text>
<text x="328.5" y="345.1">81</text>
<text x="377.1" y="346.8">A33</text>
<text x="486.3" y="342.6">Z=0</text>
<text x="515.5" y="342.1">X19</text>
<text x="84.5" y="350.2">A23</text>
<text x="97.1" y="353.8">PK[20:31] = 0</text>
<text x="119.7" y="350.1">79</text>
<text x="283.3" y="349.9">Y42</text>
<text x="302.3" y="350.8">АРП:=PK[12:15]</text>
<text x="369.3" y="349.4">1</text>
<text x="384.8" y="352.8">PK[16:20] = 0</text>
<text x="409.8" y="348">82</text>
<text x="421.7" y="352.3">X18</text>
<text x="493.3" y="353.4">0</text>
<text x="80.8" y="357">1</text>
<text x="133.4" y="354.8">X23</text>
<text x="284.2" y="355.5">Y8</text>
<text x="310.6" y="355">ЧтРП</text>
<text x="503.5" y="357.3">83</text>
<text x="653.2" y="357.2">A50</text>
<text x="683.1" y="359.1">84</text>
<text x="109.1" y="364.5">0</text>
<text x="123.2" y="365.7">80</text>
<text x="403.5" y="361.1">0</text>
<text x="409.4" y="363.7">88</text>
<text x="483.1" y="362.8">АОП:=Z</text>
<text x="514.5" y="362.9">Y47</text>
<text x="637.5" y="363">Y58</text>
<text x="648.5" y="363.1">A[0:31]:=(B)0.A[0:30-B].</text>
<text x="90.3" y="370.8">АРП:=(28)0.PK[20:31]</text>
<text x="132.1" y="370.5">Y33</text>
<text x="297.3" y="369.7">A31</text>
<text x="378.2" y="370.1">АРП:=(28)0.PK[12:16]</text>
<text x="420.1" y="370">Y31</text>
<text x="485" y="367">ЧтОП</text>
<text x="514.3" y="368.1">Y6</text>
<text x="659.2" y="367.3">(B-1)Z[31]</text>
<text x="102.6" y="375">ЧтОП</text>
<text x="132.6" y="376.1">Y6</text>
<text x="288.4" y="374.4">1</text>
<text x="308.6" y="377.9">РРП = 0</text>
<text x="324.8" y="373.4">86</text>
<text x="338.1" y="374.5">X25</text>
<text x="390.8" y="374.3">ЧтРП</text>
<text x="420" y="373.9">Y8</text>
<text x="385.8" y="378.5">Z:= Z + РРП</text>
<text x="419.6" y="379">Y41</text>
<text x="322.2" y="388.3">0</text>
<text x="473.5" y="388.1">90</text>
<text x="496.9" y="385.2">A41</text>
<text x="516.1" y="389.2">1</text>
<text x="84.1" y="394.6">1</text>
<text x="94.5" y="392.7">A24</text>
<text x="118.4" y="395.2">85</text>
<text x="383.3" y="393.7">A34</text>
<text x="459.8" y="391">X6</text>
<text x="486.4" y="391.9">Zоп</text>
<text x="627.8" y="392.7">92</text>
<text x="104" y="398.1">Zоп</text>
<text x="131.4" y="398">X6</text>
<text x="299.3" y="397.2">A69</text>
<text x="331" y="399.6">87</text>
<text x="367.1" y="397">1</text>
<text x="384.3" y="400.2">PK[20:31] = 0</text>
<text x="406.9" y="396.3">89</text>
<text x="421.9" y="400.6">X23</text>
<text x="494.5" y="399">0</text>
<text x="608.8" y="399.2">РОП:=B</text>
<text x="638.5" y="397.4">Y38</text>
<text x="118.1" y="403.1">0</text>
<text x="283.7" y="406.1">Y27</text>
<text x="296.1" y="404.9">PSW[40:63]: = РРП[8:31]</text>
<text x="398.2" y="407.5">0</text>
<text x="483.2" y="405.8">А:=РОП</text>
<text x="509.9" y="405.2">91</text>
<text x="516.8" y="405.3">Y48</text>
<text x="593.8" y="403.5">АОП:=PK[16:20]+PK[20:31]</text>
<text x="610.6" y="407.7">ЗпОП</text>
<text x="638.1" y="403.1">Y13</text>
<text x="75.4" y="412.4">Y32</text>
<text x="98.1" y="412.5">Z:=Z + РОП</text>
<text x="128.4" y="412.3">93</text>
<text x="409" y="413.1">95</text>
<text x="470.9" y="413.7">A42</text>
<text x="639.8" y="409.1">Y7</text>
<text x="377.3" y="419.2">АОП:=(28)0.PK[20:31]</text>
<text x="419.1" y="419.4">Y42</text>
<text x="463.5" y="415.5">1</text>
<text x="486.4" y="418.1">A=0</text>
<text x="501.4" y="415.2">96</text>
<text x="516" y="417.3">X22</text>
<text x="82.2" y="425.1">1</text>
<text x="89.5" y="423.7">A25</text>
<text x="123.4" y="425.2">94</text>
<text x="389.9" y="423.4">ЧтОП</text>
<text x="419.4" y="424.9">Y6</text>
<text x="492.8" y="424.4">0</text>
<text x="99.1" y="428.2">Z[0:18] = 0</text>
<text x="134.2" y="428.9">X24</text>
<text x="462.7" y="431">1</text>
<text x="469.6" y="426.8">A43</text>
<text x="501.9" y="430.2">97</text>
<text x="604.7" y="428.7">A52</text>
<text x="111.1" y="434.7">0</text>
<text x="120.9" y="435.6">99</text>
<text x="486.5" y="432.7">Z=0</text>
<text x="517.3" y="432.2">X19</text>
<text x="584.7" y="433.9">X6</text>
<text x="612.1" y="435">Zоп</text>
<text x="623" y="432">106</text>
<text x="641.1" y="432.2">1</text>
<text x="94.6" y="440.7">АОП := Z[19:31]</text>
<text x="131.5" y="440.4">Y34</text>
<text x="380.8" y="441.2">A35</text>
<text x="494.4" y="440.9">0</text>
<text x="503.3" y="443.1">104</text>
<text x="617.6" y="443.5">0</text>
<text x="46.7" y="449.7">A66</text>
<text x="102.6" y="444.9">ЧтОП</text>
<text x="131.6" y="445.1">Y6</text>
<text x="363.5" y="447.4">X6</text>
<text x="391.4" y="448">Zоп</text>
<text x="403.5" y="444.6">101</text>
<text x="422.6" y="446">1</text>
<text x="479.3" y="448">Z:=PK[36:47]</text>
<text x="516.1" y="449.4">Y49</text>
<text x="73.4" y="450.2">98</text>
<text x="397.4" y="456">0</text>
<text x="28.9" y="457.4">Y26</text>
<text x="43.7" y="457.2">PSW[26:31] = 00110</text>
<text x="408.2" y="458.2">102</text>
<text x="462.3" y="462">1</text>
<text x="469.4" y="458.7">A44</text>
<text x="499" y="460.2">105</text>
<text x="75.6" y="467.4">X6</text>
<text x="93.2" y="462.8">A26</text>
<text x="104.2" y="467.9">Zоп</text>
<text x="117.5" y="465.2">100</text>
<text x="128.9" y="464.8">1</text>
<text x="363.1" y="463.4">Y32</text>
<text x="385" y="463.3">Z:=Z + РОП</text>
<text x="486.4" y="464.1">Z=0</text>
<text x="518.1" y="463">X19</text>
<text x="117.5" y="472.6">0</text>
<text x="375.8" y="473.7">A36</text>
<text x="496.1" y="471.7">0</text>
<text x="75.2" y="478.8">Y35</text>
<text x="90.3" y="479.4">B[16:31] := РОП(0:16)</text>
<text x="121.9" y="475.7">107</text>
<text x="368.1" y="476.4">1</text>
<text x="386.3" y="477.8">Z[0:18] = 0</text>
<text x="407.6" y="474.3">103</text>
<text x="421.8" y="477.7">X24</text>
<text x="504.5" y="474.4">112</text>
<text x="516" y="479.9">Y47</text>
<text x="75.7" y="484.3">Y36</text>
<text x="93.8" y="483.6">B[0:15]:=(16)B[0]</text>
<text x="483.5" y="480.5">АОП:=Z</text>
<text x="485.4" y="484.7">ЧтОП</text>
<text x="517" y="485.3">Y6</text>
<text x="75.7" y="488.9">Y37</text>
<text x="94" y="487.8">АРП:=0.PK[8:12]</text>
<text x="334.3" y="487.3">A70</text>
<text x="357.6" y="488.1">110</text>
<text x="401" y="487.5">0</text>
<text x="412.6" y="490.2">111</text>
<text x="120.7" y="494.9">108</text>
<text x="311.5" y="494.9">Y26</text>
<text x="329.6" y="493.8">PSW[26:31] = 00110</text>
<text x="382.9" y="494.6">АОП:=Z[19:31]</text>
<text x="420.6" y="494.3">Y43</text>
<text x="76" y="503.6">Y39</text>
<text x="78.7" y="499.3">Y8</text>
<text x="101.2" y="502.5">A:=РРП</text>
<text x="103" y="498.3">ЧтРП</text>
<text x="132" y="500.3">A27</text>
<text x="390" y="498.9">ЧтОП</text>
<text x="420.7" y="499.4">Y6</text>
<text x="477.1" y="503.7">A45</text>
<text x="460.5" y="510">X6</text>
<text x="487" y="509.9">Zоп</text>
<text x="499" y="507.3">114</text>
<text x="518.4" y="508.2">1</text>
<text x="380.7" y="513.1">113</text>
<text x="404.6" y="511.8">A37</text>
<text x="423.3" y="513.9">1</text>
<text x="500" y="514.6">0</text>
<text x="105.6" y="520.3">A</text>
<text x="110.6" y="517.4">109</text>
<text x="364" y="517.7">X6</text>
<text x="391.7" y="517.4">Zоп</text>
<text x="405" y="521.6">0</text>
<text x="504" y="518.1">116</text>
<text x="413.9" y="525.2">115</text>
<text x="483.9" y="523.1">B:=РОП</text>
<text x="515.1" y="522.5">Y50</text>
<text x="379.7" y="528.4">A[8:31]:=РОП[8:31]</text>
<text x="422.2" y="529.5">Y44</text>
<text x="472.1" y="531.8">A46</text>
<text x="367" y="538.9">1</text>
<text x="373.3" y="536.8">A38</text>
<text x="407.6" y="538.1">117</text>
<text x="463.4" y="535.5">1</text>
<text x="486.9" y="537.5">B=0</text>
<text x="500.5" y="535.2">118</text>
<text x="514.1" y="538.1">X27</text>
<text x="389" y="541.1">A[8:31]</text>
<text x="421.2" y="542.7">X26</text>
<text x="374.1" y="550.7">A71</text>
<text x="399.5" y="550.7">0</text>
<text x="493.4" y="546.8">0</text>
<text x="363.1" y="556.5">Y27</text>
<text x="377.8" y="556.8">PSW[40:63]: = A[8:31]</text>
<text x="408.2" y="552.4">119</text>
<text x="488.9" y="557.7">F</text>
<text x="494" y="555.2">120</text>
<text x="285.8" y="574.6">Конец</text>
<text x="300.4" y="570.1">45</text>
</g>
<g font-size="2.9">
<text x="785.6" y="548.6">Лит.</text>
<text x="800.5" y="548.3">Маса</text>
<text x="815.3" y="548.4">Масштаб</text>
<text x="647.3" y="553.5">Зм.</text>
<text x="649.7" y="558">Разраб.</text>
<text x="655" y="553.5">Лист</text>
<text x="671" y="553.5">докум.</text>
<text x="688.4" y="553.5">Подпись</text>
<text x="702.8" y="553.5">Дата</text>
<text x="649.1" y="563.4">Проверил</text>
<text x="666.6" y="563">Милейко И.Г.</text>
<text x="649.8" y="568.3">Т. Контр.</text>
<text x="785.1" y="568.3">Лист</text>
<text x="796.7" y="568.3">1</text>
<text x="809.1" y="568.3">Листов</text>
<text x="649.3" y="578.2">Н. Контр.</text>
<text x="789.3" y="577.3">ОНПУ.ИКС.КИСС.АЕ124</text>
<text x="650.8" y="582.9">Утв.</text>
</g>
<text font-size="2.1" x="666.7" y="557.7">Моржанов В.А.</text>
</svg>
